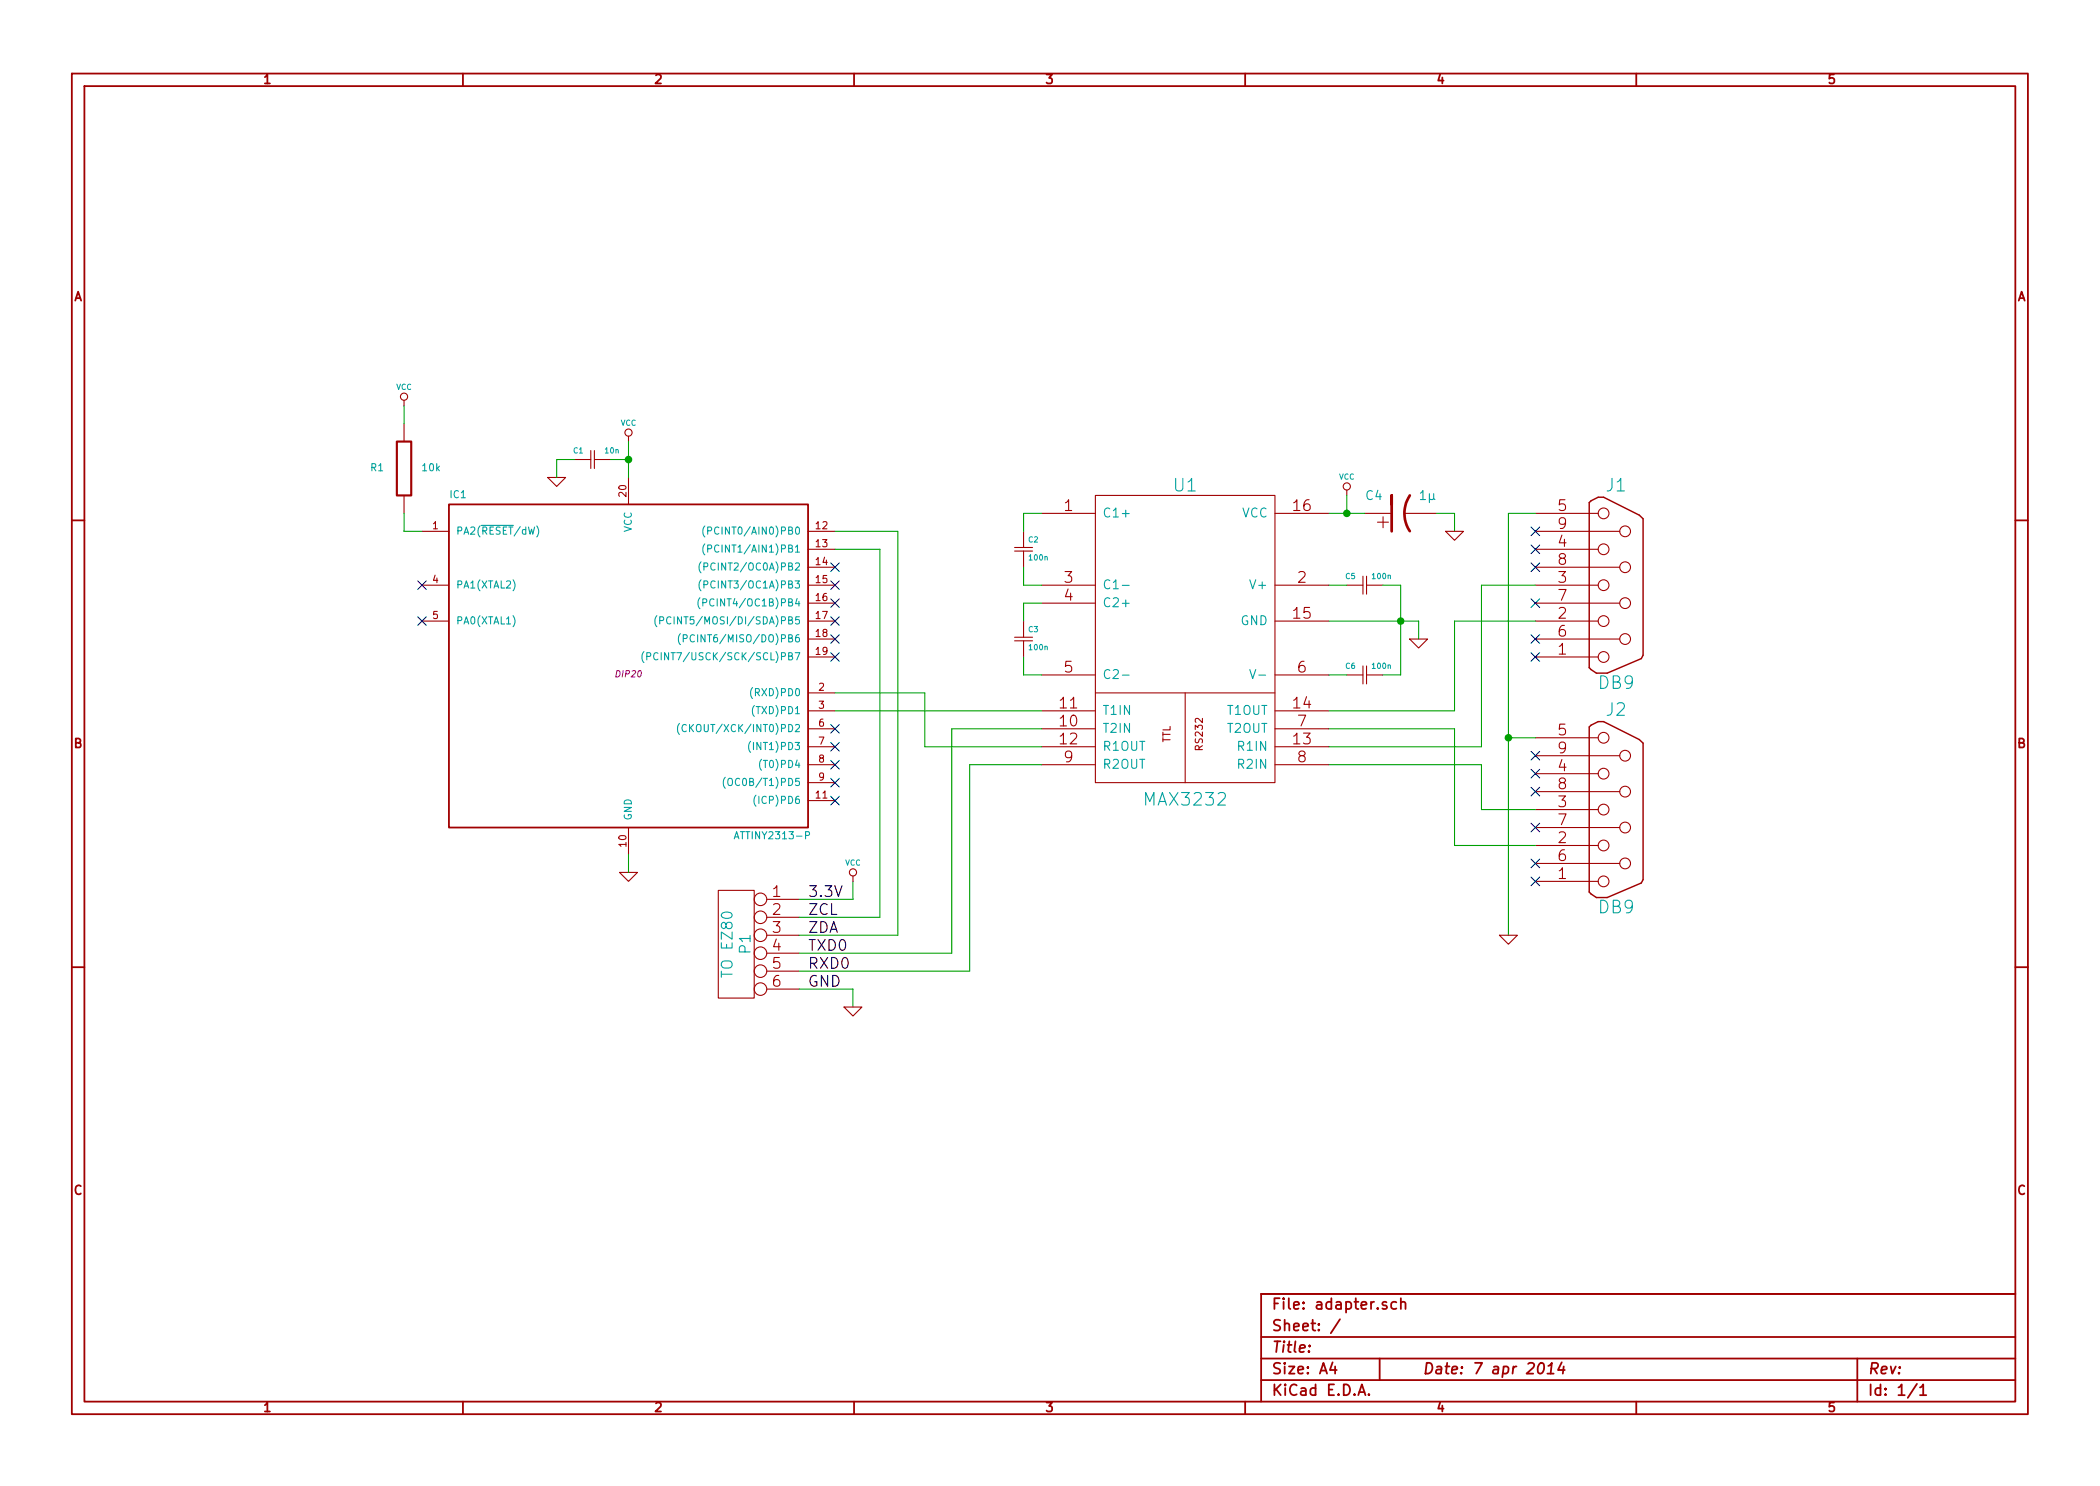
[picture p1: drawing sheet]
<svg xmlns="http://www.w3.org/2000/svg" width="297mm" height="210mm" viewBox="0 0 297 210" stroke-linecap="round" stroke-linejoin="round" font-family="sans-serif">
<g fill="none" stroke="#a00000" stroke-width=".25">
<path d="M10.2 10.4h276.6v189.7h-276.6zM11.9 12.2h273.2v186.1h-273.2zM65.5 10.4v1.8M120.8 10.4v1.8M176.1 10.4v1.8M231.4 10.4v1.8M10.2 73.6h1.7M63.5 71.4h50.8v45.7h-50.8zM285.1 73.6h1.7M10.2 136.8h1.7M285.1 136.8h1.7M65.5 198.3v1.8"/>
<path d="M120.8 198.3v1.8M176.1 198.3v1.8M178.4 189.2h106.7M178.4 195.3h106.7M178.4 192.2h106.7M185.2 190.4h.1l-.1 .1v-.1v.1M188.5 192.8l-.4 1h1M188.8 193.3v1.1M189.5 186.7l-1.3 1.9M192.1 197.4l.5-1.5 .5 1.5M192.3 197h.7M193.6 197.3h.1l-.1 .1-.1-.1h.1v.1"/>
<path d="M195.1 192.2v3.1M197.5 184.3a.48 .48 0 0 0-.7 0v.6a.48 .48 0 0 0 .7 .2M198.1 184.3a.38 .38 0 0 1 .7 .1v.8M198.1 183.7v1.5M217.8 193a.35 .35 0 0 1 .3-.2 .35 .35 0 0 1 .3 .3 .87 .87 0 0 1-.6 1.3l-.1-.1a1.14 1.14 0 0 1 .1-1.3zM218.9 194.4h.9M219 193.3l.5-.5-.2 1.6M220.9 192.8l-.5 1h.9M221.2 193.3l-.1 1.1M231.4 198.3v1.8M262.7 192.2v6.1M271.1 195.8l-1.3 2"/>
<path d="M271.6 196.3l.4-.4v1.5M271.6 197.4h.9M285.1 183.1h-106.7v15.2"/>
</g>
<g fill="none" stroke="#a00000" stroke-width=".15">
<path d="M57.1 56.6v.8M57.1 59.9v2.6M57.1 70.1v2.5M59.7 75.2h3.8M77.5 67.6h2.5l-1.3 1.2zM81.3 65h2.3M83.6 63.7v2.6M84.1 63.7v2.6M84.1 65h2.3M88.9 61.7v.8M88.9 67.6v3.8M114.3 75.2h3.8"/>
<path d="M114.3 77.7h3.8M143.5 78h2.5M143.5 77.5h2.5M144.8 75.2v2.3M144.8 78v2.3M147.3 72.6h7.6M154.9 70.1h25.4v40.6h-25.4zM180.3 72.6h7.7M190.5 69.3v.8M193 72.6h3.8M198.6 72.6h4.6M204.5 75.2h2.5l-1.3 1.2z"/>
<path d="M217.2 72.6h8.9M217.2 75.2h11.9M217.2 77.7h8.9M59.7 82.8h3.8M59.7 87.9h3.8M114.3 82.8h3.8M114.3 85.3h3.8M114.3 87.9h3.8M114.3 98h3.8M114.3 80.3h3.8M114.3 90.4h3.8M114.3 93h3.8"/>
<path d="M143.5 90.7h2.5M143.5 90.2h2.5M144.8 87.9v2.3M144.8 90.7v2.3M147.3 82.8h7.6M147.3 85.3h7.6M147.3 95.5h7.6M154.9 98h25.4M167.6 98v12.7M180.3 82.8h7.7M180.3 95.5h7.7M180.3 87.9h7.7"/>
<path d="M190.5 82.8h2.3M190.5 95.5h2.3M192.8 81.5v2.6M192.8 94.2v2.6M193.3 82.8h2.3M193.3 95.5h2.3M193.3 81.5v2.6M193.3 94.2v2.6M199.4 90.4h2.5l-1.2 1.3zM217.2 82.8h8.9M217.2 85.3h11.9M217.2 87.9h8.9"/>
<path d="M217.2 80.3h11.9M217.2 90.4h11.9M217.2 93h8.9M88.9 117.1v3.8M114.3 103.1h3.8M114.3 108.2h3.8M114.3 100.6h3.8M114.3 105.7h3.8M114.3 110.7h3.8M114.3 113.3h3.8M147.3 103.1h7.6M147.3 108.2h7.6"/>
<path d="M147.3 100.6h7.6M147.3 105.7h7.6M180.3 103.1h7.7M180.3 108.2h7.7M180.3 100.6h7.7M180.3 105.7h7.7M217.2 119.6h8.9M217.2 117.1h11.9M217.2 114.5h8.9M217.2 112h11.9M217.2 109.5h8.9M217.2 106.9h11.9"/>
<path d="M217.2 104.4h8.9M87.6 123.4h2.6l-1.3 1.3zM101.6 126h5.1v15.2h-5.1zM108.5 127.2h4.5M108.5 129.8h4.5M108.5 132.3h4.5M108.5 134.9h4.5M108.5 137.4h4.5M108.5 139.9h4.5M120.6 123.9v.8M212.1 132.3h2.5l-1.2 1.3zM217.2 124.7h8.9"/>
<path d="M217.2 122.2h11.9M119.4 142.5h2.5l-1.3 1.3z"/>
<circle cx="57.2" cy="56.1" r=".51"/>
<circle cx="88.9" cy="61.2" r=".51"/>
<circle cx="190.5" cy="68.8" r=".51"/>
<circle cx="226.8" cy="72.6" r=".76"/>
<circle cx="226.8" cy="77.7" r=".76"/>
<circle cx="229.9" cy="75.2" r=".76"/>
<circle cx="226.8" cy="93" r=".76"/>
<circle cx="226.8" cy="87.9" r=".76"/>
<circle cx="226.8" cy="82.8" r=".76"/>
<circle cx="229.9" cy="90.4" r=".76"/>
<circle cx="229.9" cy="85.3" r=".76"/>
<circle cx="229.9" cy="80.3" r=".76"/>
<circle cx="226.8" cy="109.5" r=".76"/>
<circle cx="226.8" cy="114.5" r=".76"/>
<circle cx="226.8" cy="104.4" r=".76"/>
<circle cx="226.8" cy="119.6" r=".76"/>
<circle cx="229.9" cy="112" r=".76"/>
<circle cx="229.9" cy="117.1" r=".76"/>
<circle cx="229.9" cy="106.9" r=".76"/>
<circle cx="107.6" cy="129.8" r=".89"/>
<circle cx="107.6" cy="132.3" r=".89"/>
<circle cx="107.6" cy="137.4" r=".89"/>
<circle cx="107.6" cy="134.9" r=".89"/>
<circle cx="107.6" cy="139.9" r=".89"/>
<circle cx="107.6" cy="127.2" r=".89"/>
<circle cx="120.7" cy="123.4" r=".51"/>
<circle cx="226.8" cy="124.7" r=".76"/>
<circle cx="229.9" cy="122.2" r=".76"/>
</g>
<g fill="none" stroke="#00a0a0" stroke-width=".15">
<path d="M68 74.3h4.6M75.9 74.4a1.2 1.2 0 0 1 0 1.6M99.2 79.5a1.2 1.2 0 0 0 0 1.5M99.7 74.4a1.2 1.2 0 0 0 0 1.6M99.7 77a1.2 1.2 0 0 0 0 1.5M100.1 75.1h.5l.1-.2-.1-.3h-.5v1M100.1 77.6h.5l.1-.1-.1-.3-.5-.1v1M91.1 92.2a1.2 1.2 0 0 0 0 1.5M91.5 92.9l.5-.1v-.1v-.3l-.5-.1v1.1M92.9 87.1a1.2 1.2 0 0 0 0 1.6M93.1 92.5a.4 .4 0 0 0-.5-.1 .4 .4 0 0 0-.1 .5 .37 .37 0 0 0 .1 .4 .37 .37 0 0 0 .5 0M93.3 87.8h.5l.1-.2-.1-.3h-.5v1"/>
<path d="M94.9 87.4a.4 .4 0 0 0-.5 0 .4 .4 0 0 0-.1 .5 .37 .37 0 0 0 .2 .3 .37 .37 0 0 0 .4 0M96.2 89.7a1.2 1.2 0 0 0 0 1.5M96.6 90.3h.5l.1-.1-.1-.3-.5-.1v1M98.2 89.9a.4 .4 0 0 0-.5 0 .4 .4 0 0 0-.1 .5 .37 .37 0 0 0 .2 .4 .37 .37 0 0 0 .4-.1M99 84.6a1.2 1.2 0 0 0 0 1.5M99.2 82a1.2 1.2 0 0 0 0 1.6M99.4 85.3l.5-.1 .1-.1-.1-.3-.5-.1v1M99.6 80.2l.5-.1v-.1v-.3l-.5-.1v1.1M99.6 82.7h.5v-.2v-.3h-.5v1M106.5 97.3a1.2 1.2 0 0 0 0 1.5M158.7 82.8h1M158.7 95.5h1"/>
<path d="M176.8 94.7l.4 1.3 .4-1.3M178.1 95.5h.9M96.1 102.4a1.2 1.2 0 0 0 0 1.5M97.1 102.6a.4 .4 0 0 0-.5 0 .4 .4 0 0 0-.1 .5 .37 .37 0 0 0 .2 .4 .37 .37 0 0 0 .4-.1M102.6 110a1.2 1.2 0 0 0 0 1.5M103.1 110.2l.3-.1 .2 .2a.68 .68 0 0 1-.2 .8h-.3a.78 .78 0 0 1 0-.9zM103.9 118.7l.3-1 .3 1M106.2 104.9a1.2 1.2 0 0 0 0 1.5M106.9 112.5a1.2 1.2 0 0 0 0 1.6M107.7 107.4a1.2 1.2 0 0 0 0 1.6M113.9 118.2h.5l.1-.2-.1-.3h-.5v1"/>
</g>
<path d="M56.1 62.5h2.1v7.6h-2.1z" fill="none" stroke="#a00000" stroke-width=".3"/>
<g fill="none" stroke="#0000c0" stroke-width=".15">
<path d="M117.5 79.6l1.2 1.3M118.7 79.6l-1.2 1.3M216.6 74.6l1.2 1.2M216.6 77.1l1.2 1.2M216.6 79.6l1.2 1.3M217.8 74.6l-1.2 1.2M217.8 77.1l-1.2 1.2M217.8 79.6l-1.2 1.3M59.1 82.2l1.2 1.2M59.1 87.3l1.2 1.2M60.3 82.2l-1.2 1.2M60.3 87.3l-1.2 1.2"/>
<path d="M117.5 82.2l1.2 1.2M117.5 84.7l1.2 1.2M117.5 87.3l1.2 1.2M117.5 89.8l1.2 1.2M117.5 92.3l1.2 1.3M118.7 82.2l-1.2 1.2M118.7 84.7l-1.2 1.2M118.7 87.3l-1.2 1.2M118.7 89.8l-1.2 1.2M118.7 92.3l-1.2 1.3M216.6 84.7l1.2 1.2M216.6 89.8l1.2 1.2"/>
<path d="M216.6 92.3l1.2 1.3M217.8 84.7l-1.2 1.2M217.8 89.8l-1.2 1.2M217.8 92.3l-1.2 1.3M117.5 102.5l1.2 1.2M117.5 105l1.2 1.3M117.5 107.6l1.2 1.2M117.5 110.1l1.2 1.2M117.5 112.7l1.2 1.2M118.7 102.5l-1.2 1.2M118.7 105l-1.2 1.3M118.7 107.6l-1.2 1.2"/>
<path d="M118.7 110.1l-1.2 1.2M118.7 112.7l-1.2 1.2M216.6 106.3l1.2 1.2M216.6 108.9l1.2 1.2M216.6 111.4l1.2 1.2M216.6 116.5l1.2 1.2M217.8 106.3l-1.2 1.2M217.8 108.9l-1.2 1.2M217.8 111.4l-1.2 1.2M217.8 116.5l-1.2 1.2M216.6 121.6l1.2 1.2M216.6 124.1l1.2 1.2"/>
<path d="M217.8 121.6l-1.2 1.2M217.8 124.1l-1.2 1.2"/>
</g>
<g fill="none" stroke="#00a000" stroke-width=".15">
<path d="M57.1 57.4v2.5M57.1 72.6v2.6h2.6M81.3 65h-2.6v2.6M86.4 65h2.5M88.9 62.5v5.1M118.1 75.2h8.9v57.1h-14M118.1 77.7h6.4v52.1h-11.5M147.3 72.6h-2.5v2.6M188 72.6h5M190.5 70.1v2.5M203.2 72.6h2.5v2.6M217.2 72.6h-3.8v59.7"/>
<path d="M118.1 98h12.7v7.7h16.5M144.8 80.3v2.5h2.5M144.8 93v2.5h2.5M147.3 85.3h-2.5v2.6M188 82.8h2.5M188 87.9h12.7v2.5M188 95.5h2.5M195.6 82.8h2.5v12.7h-2.5M217.2 82.8h-7.7v22.9h-21.5M217.2 87.9h-11.5v12.7h-17.7M118.1 100.6h29.2M147.3 108.2h-10.1v29.2h-24.2"/>
<path d="M147.3 103.1h-12.7v31.8h-21.6M188 108.2h21.5v6.3h7.7M188 103.1h17.7v16.5h11.5M213.4 104.4h3.8M88.9 120.9v2.5M113 139.9h7.6v2.6M120.6 124.7v2.5h-7.6"/>
</g>
<g fill="#00a000" stroke="#00a000" stroke-width=".25">
<circle cx="88.9" cy="65" r=".41"/>
<circle cx="213.4" cy="104.4" r=".41"/>
<circle cx="198.1" cy="87.9" r=".41"/>
<circle cx="190.5" cy="72.6" r=".41"/>
</g>
<path d="M224.8 94.5v-23.4l.2-.2 1.1-.5h.7l5.1 2.5 .5 .5v19.3l-.2 .5-4.9 2M224.8 94.5l1 .7M224.8 126.2v-23.3l.2-.3 1.1-.5h.7l5.1 2.5 .5 .6v19.3l-.2 .4-4.9 2.1M224.8 126.2l1 .8" fill="none" stroke="#a00000" stroke-width=".2"/>
<path d="M196.8 71.4v-1.3v5.1M199.4 70.1a4.6 4.6 0 0 0 0 5.1" fill="none" stroke="#a00000" stroke-width=".38"/>
<text font-size="2.8" fill="#a00000" x="196.6" y="74.7" transform="rotate(-90 196.6 74.7)">+</text>
<g font-size="2.5" fill="#00a0a0">
<text x="166.1" y="69.6">U1</text>
<text x="227.2" y="69.6">J1</text>
<text x="226.1" y="97.6">DB9</text>
<text x="227.2" y="101.4">J2</text>
<text x="162.2" y="114.1">MAX3232</text>
<text x="226.1" y="129.3">DB9</text>
</g>
<g font-size="2.1" fill="#a00000">
<text x="150.5" y="72.4">1</text>
<text x="183" y="72.4">16</text>
<text x="220.4" y="77.5">4</text>
<text x="220.4" y="72.4">5</text>
<text x="220.4" y="74.9">9</text>
<text x="150.5" y="82.5">3</text>
<text x="183.6" y="82.5">2</text>
<text x="220.4" y="82.5">3</text>
<text x="220.4" y="80">8</text>
<text x="150.5" y="85.1">4</text>
<text x="183" y="87.6">15</text>
<text x="220.4" y="87.6">2</text>
<text x="220.4" y="85.1">7</text>
<text x="150.5" y="95.2">5</text>
<text x="183.6" y="95.2">6</text>
<text x="220.4" y="92.7">1</text>
<text x="220.4" y="90.2">6</text>
<text x="150" y="100.3">11</text>
<text x="183" y="100.3">14</text>
<text x="150" y="102.9">10</text>
<text x="150" y="105.4">12</text>
<text x="150.5" y="107.9">9</text>
<text x="183" y="105.4">13</text>
<text x="183.6" y="102.9">7</text>
<text x="183.6" y="107.9">8</text>
<text x="220.4" y="104.1">5</text>
<text x="220.4" y="106.7">9</text>
<text x="220.4" y="109.2">4</text>
<text x="220.4" y="111.8">8</text>
<text x="220.4" y="119.4">2</text>
<text x="220.4" y="114.3">3</text>
<text x="220.4" y="116.8">7</text>
<text x="220.4" y="124.5">1</text>
<text x="220.4" y="121.9">6</text>
<text x="109.3" y="127">1</text>
<text x="109.3" y="129.5">2</text>
<text x="109.3" y="132.1">3</text>
<text x="109.3" y="134.6">4</text>
<text x="109.3" y="137.2">5</text>
<text x="109.3" y="139.7">6</text>
<text x="179.9" y="185.4">File: adapter.sch</text>
<text x="179.9" y="191.5">Title:</text>
<text x="179.9" y="188.4">Sheet: /</text>
<text x="179.9" y="197.6">KiCad E.D.A.</text>
<text x="179.9" y="194.5">Size: A4</text>
<text x="201.2" y="194.5">Date: 7 apr 2014</text>
<text x="264.2" y="194.5">Rev:</text>
<text x="264.2" y="197.6">Id: 1/1</text>
</g>
<g font-size="2.1">
<text x="114.3" y="129.5">ZCL</text>
<text x="114.3" y="127">3.3V</text>
<text x="114.3" y="132.1">ZDA</text>
<text x="114.3" y="134.6">TXD0</text>
<text x="114.3" y="137.2">RXD0</text>
<text x="114.3" y="139.7">GND</text>
</g>
<g font-size="2.1" fill="#00a0a0">
<text x="103.7" y="137.9" transform="rotate(-90 103.7 137.9)">TO EZ80</text>
<text x="106.2" y="134.9" transform="rotate(-90 106.2 134.9)">P1</text>
</g>
<g font-size="1.8" fill="#a00000">
<text x="37.3" y="11.9">1</text>
<text x="92.7" y="11.9">2</text>
<text x="148" y="11.9">3</text>
<text x="203.3" y="11.9">4</text>
<text x="258.6" y="11.9">5</text>
<text x="10.4" y="42.7">A</text>
<text x="285.3" y="42.7">A</text>
<text x="10.4" y="105.9">B</text>
<text x="285.3" y="105.9">B</text>
<text x="10.4" y="169.1">C</text>
<text x="285.3" y="169.1">C</text>
<text x="37.3" y="199.8">1</text>
<text x="92.7" y="199.8">2</text>
<text x="148" y="199.8">3</text>
<text x="203.3" y="199.8">4</text>
<text x="258.6" y="199.8">5</text>
</g>
<g font-size="1.8" fill="#00a0a0">
<text x="193.2" y="70.8">C4</text>
<text x="200.9" y="70.8">1µ</text>
<text x="156" y="73.3">C1+</text>
<text x="175.6" y="73.3">VCC</text>
<text x="156" y="83.4">C1-</text>
<text x="177.1" y="83.4">V+</text>
<text x="156" y="86">C2+</text>
<text x="175.4" y="88.5">GND</text>
<text x="156" y="96.1">C2-</text>
<text x="156" y="101.2">T1IN</text>
<text x="173.5" y="101.2">T1OUT</text>
<text x="156" y="103.8">T2IN</text>
<text x="156" y="106.3">R1OUT</text>
<text x="173.5" y="103.8">T2OUT</text>
<text x="175.3" y="106.3">R1IN</text>
<text x="156" y="108.8">R2OUT</text>
<text x="175.3" y="108.8">R2IN</text>
</g>
<g font-size="1.4" fill="#00a0a0">
<text x="52.5" y="66.7">R1</text>
<text x="59.8" y="66.7">10k</text>
<text x="63.7" y="70.5">IC1</text>
<text x="64.5" y="75.7">PA2(RESET/dW)</text>
<text x="89.4" y="75.4" transform="rotate(-90 89.4 75.4)">VCC</text>
<text x="100.9" y="75.7">(PCINT0/AIN0)PB0</text>
<text x="64.5" y="83.3">PA1(XTAL2)</text>
<text x="100.2" y="80.8">(PCINT2/OC0A)PB2</text>
<text x="100.2" y="83.3">(PCINT3/OC1A)PB3</text>
<text x="100.9" y="78.2">(PCINT1/AIN1)PB1</text>
<text x="64.5" y="88.4">PA0(XTAL1)</text>
<text x="95.4" y="88.4">(PCINT5/MOSI/DI/SDA)PB5</text>
<text x="100.2" y="85.8">(PCINT4/OC1B)PB4</text>
<text x="93.5" y="93.5">(PCINT7/USCK/SCK/SCL)PB7</text>
<text x="98" y="90.9">(PCINT6/MISO/DO)PB6</text>
<text x="106.6" y="98.5">(RXD)PD0</text>
<text x="106.8" y="101.1">(TXD)PD1</text>
<text x="97.7" y="103.6">(CKOUT/XCK/INT0)PD2</text>
<text x="106.5" y="106.2">(INT1)PD3</text>
<text x="103.6" y="111.2">(OC0B/T1)PD5</text>
<text x="107.2" y="113.8">(ICP)PD6</text>
<text x="107.9" y="108.7">(T0)PD4</text>
<text x="89.4" y="116.1" transform="rotate(-90 89.4 116.1)">GND</text>
<text x="104.4" y="118.8">ATTINY2313-P</text>
</g>
<g font-size="1.4" fill="#a00000">
<text x="88.6" y="70.3" transform="rotate(-90 88.6 70.3)">20</text>
<text x="61.2" y="74.9">1</text>
<text x="115.4" y="74.9">12</text>
<text x="115.4" y="77.5">13</text>
<text x="61.2" y="82.5">4</text>
<text x="115.4" y="80">14</text>
<text x="115.4" y="82.5">15</text>
<text x="61.2" y="87.6">5</text>
<text x="115.4" y="85.1">16</text>
<text x="115.4" y="87.6">17</text>
<text x="115.4" y="90.2">18</text>
<text x="115.4" y="92.7">19</text>
<text x="115.8" y="97.8">2</text>
<text x="115.8" y="100.3">3</text>
<text x="115.8" y="102.9">6</text>
<text x="115.8" y="105.4">7</text>
<text x="115.8" y="107.9">8</text>
<text x="165.6" y="105.2" transform="rotate(-90 165.6 105.2)">TTL</text>
<text x="170.2" y="106" transform="rotate(-90 170.2 106)">RS232</text>
<text x="115.4" y="113">11</text>
<text x="115.8" y="110.5">9</text>
<text x="88.6" y="119.8" transform="rotate(-90 88.6 119.8)">10</text>
</g>
<text font-size="1.2" fill="#a000a0" x="87.2" y="95.9">DIP20</text>
<g font-size="1.1" fill="#00a0a0">
<text x="56" y="55.2">VCC</text>
<text x="81.1" y="64.2">C1</text>
<text x="85.6" y="64.2">10n</text>
<text x="87.8" y="60.3">VCC</text>
<text x="189.4" y="67.9">VCC</text>
<text x="145.5" y="76.8">C2</text>
<text x="145.7" y="79.3">100n</text>
<text x="190.3" y="82">C5</text>
<text x="194.2" y="82">100n</text>
<text x="145.5" y="89.5">C3</text>
<text x="145.7" y="92">100n</text>
<text x="190.3" y="94.7">C6</text>
<text x="194.2" y="94.7">100n</text>
<text x="119.5" y="122.5">VCC</text>
</g>
</svg>
